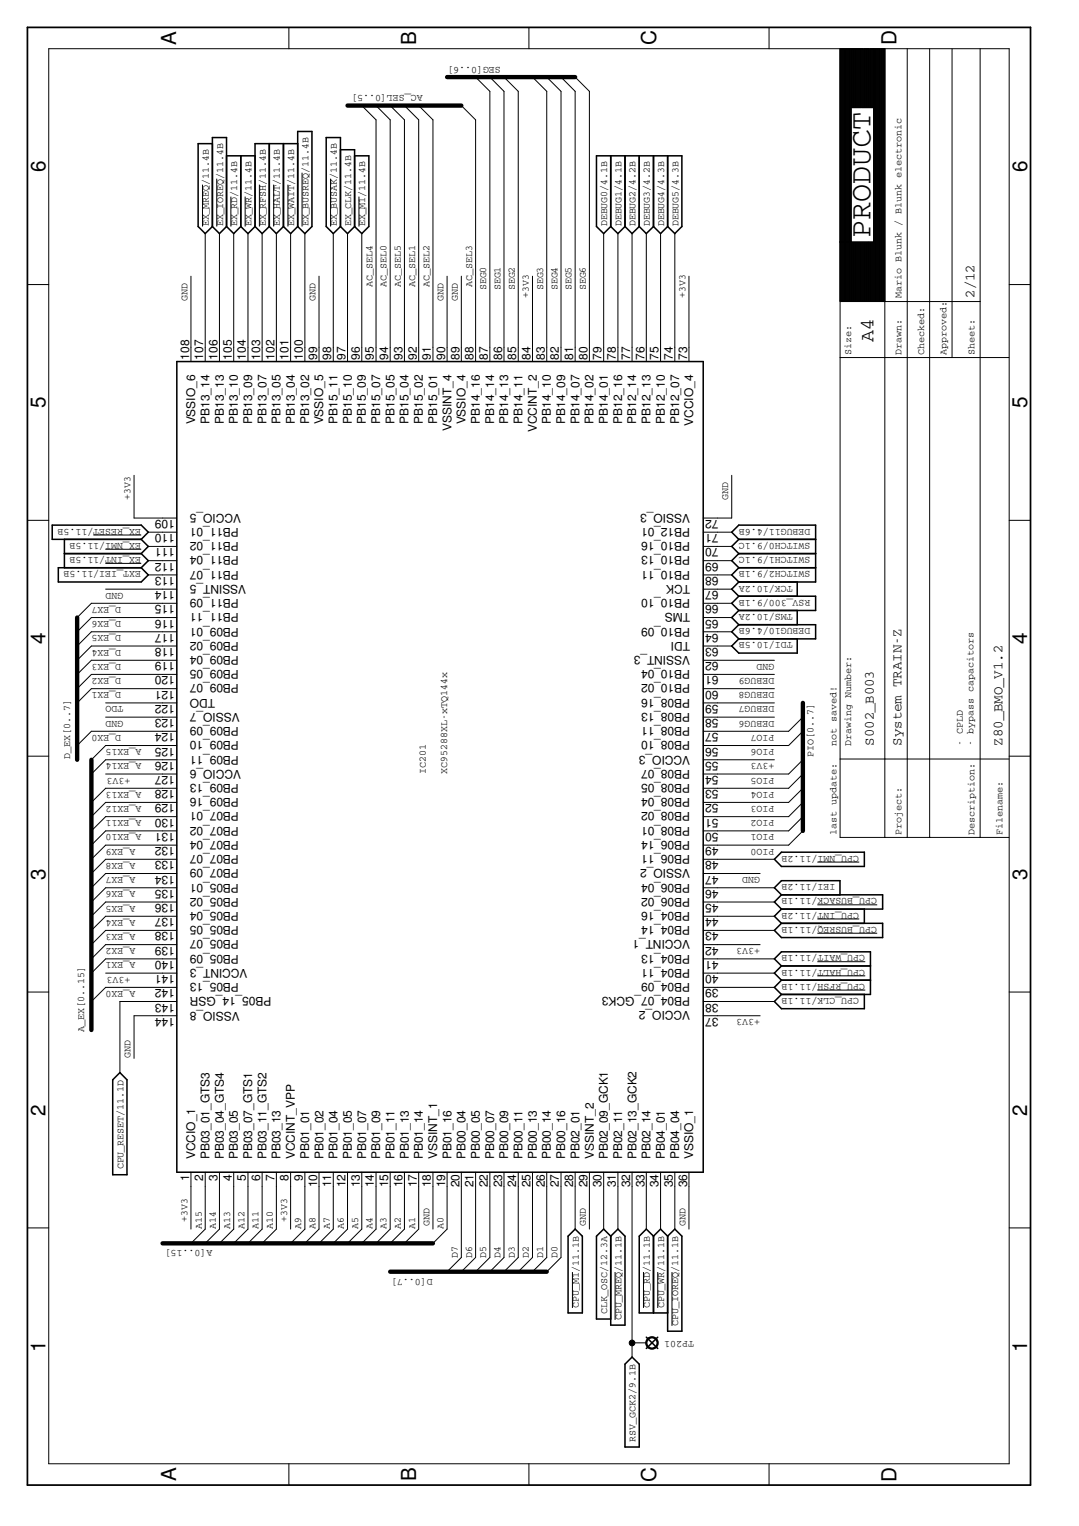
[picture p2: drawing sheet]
<svg xmlns="http://www.w3.org/2000/svg" width="210mm" height="297mm" viewBox="0 0 210 297" stroke-linecap="round" stroke-linejoin="round" font-family="sans-serif">
<g fill="none" stroke="#000" stroke-width=".3">
<path d="M41.3 28h-2.8v16.1l1.4 1.4 1.4-1.4M44.1 30.3h5.5M46.8 30.3v13.8M52.4 28v16.1M55.1 28v16.1M57.9 28h-8.3v16.1M57.9 25.6h2.8v18.5l-1.4 1.4-1.4-1.4zM63.5 26.8h2.7v17.3l-1.4 1.4-1.3-1.4zM66.2 29.1h2.8v15M69 30.3h2.8v13.8l-1.4 1.4-1.4-1.4M118.8 30.3v13.8M121.6 30.3v13.8"/>
<path d="M124.4 30.3v13.8M127.1 30.3v13.8M129.9 30.3v13.8M41.3 44.1v-17.3h2.8v17.3M41.3 44.1l1.4 1.4 1.4-1.4M44.1 44.1l1.4 1.4 1.3-1.4M46.8 44.1l1.4 1.4 1.4-1.4M49.6 44.1l1.4 1.4 1.4-1.4M52.4 44.1l1.4 1.4 1.3-1.4M55.1 44.1l1.4 1.4 1.4-1.4M66.2 44.1l1.4 1.4 1.4-1.4M118.8 44.1l-1.4 1.4-1.4-1.4v-13.8h16.7v13.8l-1.4 1.4-1.4-1.4"/>
<path d="M118.8 44.1l1.4 1.4 1.4-1.4M121.6 44.1l1.4 1.4 1.4-1.4M124.4 44.1l1.3 1.4 1.4-1.4M127.1 44.1l1.4 1.4 1.4-1.4M34.4 70.4h102.4v157.8h-102.4zM10.2 102.2h17.3l1.4 1.4-1.4 1.4h-17.3zM11.3 110.5h16.2l1.4 1.4-1.4 1.4h-16.2zM12.5 107.8h15M12.5 105v5.5M27.5 107.8l1.4 1.3-1.4 1.4M27.5 105l1.4 1.4-1.4 1.4M143.7 105l-1.4-1.4 1.4-1.4h15v11.1h-15"/>
<path d="M143.7 110.5h15M143.7 107.8h15M143.7 105h15M143.7 116.1h15v2.7h-15M143.7 116.1l-1.4 1.3 1.4 1.4M143.7 110.5l-1.4 1.4 1.4 1.4M143.7 107.8l-1.4 1.3 1.4 1.4M143.7 105l-1.4 1.4 1.4 1.4M143.7 118.8l-1.4 1.4 1.4 1.4M143.7 113.3l-1.4 1.4 1.4 1.4M155.1 113.3v2.8M155.1 118.8v2.8"/>
<path d="M143.7 121.6l-1.4 1.4 1.4 1.4M143.7 121.6h15v2.8h-15M143.7 124.4l-1.4 1.4 1.4 1.3h11.4v-2.7M150.6 167.3l1.4-1.4h16.1v2.8h-16.1zM152 177l-1.4 1.4 1.4 1.3M152 174.2h19.7v2.8h-19.7M152 179.7h19.7v2.8h-19.7l-1.4-1.4zM152 174.2l-1.4-1.4 1.4-1.4h11.4v2.8M152 174.2l-1.4 1.4 1.4 1.4M168.1 177v2.7M152 190.8l-1.4 1.4 1.4 1.4M152 190.8h17.3"/>
<path d="M152 188l-1.4-1.4 1.4-1.3h17.3v8.3h-17.3M152 188l-1.4 1.4 1.4 1.4M152 188h17.3M152 193.6l-1.4 1.3 1.4 1.4h16.1v-2.7M23.3 208.8l1.4 1.4v18.5h-2.8v-18.5zM110.5 240.6l1.4-1.4 1.4 1.4v15h-2.8zM118.8 240.6l1.4-1.4 1.4 1.4v17.3h-2.8zM118.8 240.6l-1.4-1.4-1.4 1.4v16.2h2.8M127.1 240.6l-1.4-1.4-1.3 1.4v15h5.5M127.1 240.6v15M127.1 240.6l1.4-1.4 1.4 1.4M129.9 240.6l1.4-1.4 1.4 1.4v18.5h-2.8z"/>
<path d="M123 264.2l1.4 1.3v16.2h-2.8v-16.2zM125.7 260.3l2.3 2.2M128 260.3l-2.3 2.2"/>
</g>
<g fill="none" stroke="#000" stroke-width=".19">
<path d="M9.5 9.5h186.8v275.4h-186.8zM56.2 5.3v4.2M92.5 15l2.8 2.8v52.6M95.3 15l2.7 2.8v52.6M98 15l2.8 2.8v52.6M102.9 5.3v4.2M103.6 15l2.8 2.8v52.6M106.4 15l2.7 2.8v52.6M109.1 15l2.8 2.8v52.6M111.9 15l2.8 2.8v52.6M149.6 5.3v4.2M163.4 9.5v153.5h32.9"/>
<path d="M163.4 9.5h6.5M163.5 9.5v49.1M163.6 9.5v49.1M163.7 9.5v49.1M163.8 9.5v49.1M163.9 9.5v49.1M164 9.5v49.1M164.1 9.5v49.1M164.2 9.5v49.1M164.3 9.5v49.1M164.4 9.5v49.1M164.5 9.5v49.1"/>
<path d="M164.6 9.5v49.1M164.7 9.5v49.1M164.8 9.5v49.1M164.9 9.5v49.1M165 9.5v49.1M165.1 9.5v49.1M165.2 9.5v49.1M165.3 9.5v49.1M165.4 9.5v49.1M165.5 9.5v49.1M165.6 9.5v49.1M165.7 9.5v11.5"/>
<path d="M165.8 9.5v11.5M165.9 9.5v11.5M166 9.5v11.5M166.1 9.5v11.5M166.2 9.5v11.5M166.3 9.5v11.5M166.4 9.5v11.5M166.5 9.5v11.5M166.6 9.5v11.5M166.7 9.5v11.5M166.8 9.5v11.5M166.9 9.5v11.5"/>
<path d="M167 9.5v11.5M167.1 9.5v11.5M167.2 9.5v11.5M167.3 9.5v11.5M167.4 9.5v11.5M167.5 9.5v11.5M167.6 9.5v11.5M167.7 9.5v11.5M167.8 9.5v11.5M167.9 9.5v11.5M168 9.5v11.5M168.1 9.5v11.5"/>
<path d="M168.2 9.5v11.5M168.3 9.5v11.5M168.4 9.5v11.5M168.5 9.5v11.5M168.6 9.5v11.5M168.7 9.5v11.5M168.8 9.5v11.5M168.9 9.5v11.5M169 9.5v11.5M169.1 9.5v11.5M169.2 9.5v11.5M169.3 9.5v11.5"/>
<path d="M169.4 9.5v11.5M169.5 9.5v11.5M169.6 9.5v11.5M169.7 9.5v11.5M169.8 9.5v11.5M169.9 9.5v49.2M169.9 9.5h2.2v153.5M170 9.5v49.2M170.1 9.5v49.2M170.2 9.5v49.2M170.3 9.5v49.2M170.4 9.5v49.2"/>
<path d="M170.5 9.5v49.2M170.6 9.5v49.2M170.7 9.5v49.2M170.8 9.5v49.2M170.9 9.5v49.2M171 9.5v49.2M171.1 9.5v49.2M171.2 9.5v49.2M171.3 9.5v49.2M171.4 9.5v49.2M171.5 9.5v49.2M171.6 9.5v49.2"/>
<path d="M171.7 9.5v49.2M171.8 9.5v49.2M171.9 9.5v49.2M172 9.5v49.2M176.5 9.5v153.5M180.8 9.5v153.5M185.2 9.5v60.1M190.7 9.5v153.5M39.4 35.9v8.2M42.2 34.8v9.3M44.9 38.3v5.8M47.7 38.3v5.8"/>
<path d="M50.5 35.9v8.2M53.2 35.9v8.2M56 35.9v8.2M58.8 33.6v10.5M64.3 34.8v9.3M69.8 38.3v5.8M70.4 20.6l2.8 2.7v47.1M73.2 20.6l2.7 2.7v47.1M75.9 20.6l2.8 2.7v47.1M78.7 20.6l2.7 2.7v47.1M81.4 20.6l2.8 2.7v47.1M89.7 20.6l2.8 2.7v47.1"/>
<path d="M169.9 21h-4.3v26.1M5.3 55.4h4.2M37.1 53.8v16.6M39.9 45.5v24.9M42.7 45.5v24.9M45.5 45.5v24.9M48.2 45.5v24.9M51 45.5v24.9M53.8 45.5v24.9M56.5 45.5v24.9M59.3 45.5v24.9M62.1 53.8v16.6"/>
<path d="M64.8 45.5v24.9M67.6 45.5v24.9M70.4 45.5v24.9M87 53.8v16.6M89.7 53.8v16.6M103.6 53.8v16.6M117.4 45.5v24.9M120.2 45.5v24.9M123 45.5v24.9M125.7 45.5v24.9M128.5 45.5v24.9M131.3 45.5v24.9"/>
<path d="M134 53.8v16.6M163.4 58.7h27.3M163.4 58.6l8.7 .1M163.4 47.1h6.5M165.7 47.1v11.5M165.8 47.1v11.5M165.9 47.1v11.5M166 47.1v11.5M166.1 47.1v11.5M166.2 47.1v11.5M166.3 47.1v11.5M166.4 47.1v11.5"/>
<path d="M166.5 47.1v11.5M166.6 47.1v11.5M166.7 47.1v11.5M166.8 47.1v11.5M166.9 47.1v11.5M167 47.1v11.5M167.1 47.1v11.5M167.2 47.1v11.5M167.3 47.1v11.5M167.4 47.1v11.5M167.5 47.1v11.5M167.6 47.1v11.5"/>
<path d="M167.7 47.1v11.5M167.8 47.1v11.5M167.9 47.1v11.5M168 47.1v11.5M168.1 47.1v11.5M168.2 47.1v11.5M168.3 47.1v11.5M168.4 47.1v11.5M168.5 47.1v11.5M168.6 47.1v11.6M168.7 47.1v11.6M168.8 47.1v11.6"/>
<path d="M168.9 47.1v11.6M169 47.1v11.6M169.1 47.1v11.6M169.2 47.1v11.6M169.3 47.1v11.6M169.4 47.1v11.6M169.5 47.1v11.6M169.6 47.1v11.6M169.7 47.1v11.6M169.8 47.1v11.6M196.3 55.4h4.2M163.4 69.6h32.9"/>
<path d="M26.1 92.5v8.3h8.3M142.3 92.5v8.3h-5.5M5.3 101.3h4.2M18.2 104.1h9.3M20.5 109.7h7M20.5 106.9h7M20.6 114.7h13.8M28.9 111.9h5.5M28.9 109.1h5.5M28.9 106.4h5.5M28.9 103.6h5.5M34.4 117.4h-16.6l-2.8 2.8"/>
<path d="M136.8 117.4h5.5M136.8 111.9h5.5M136.8 109.1h5.5M136.8 106.4h5.5M136.8 103.6h5.5M136.8 114.7h5.5M196.3 101.3h4.2M20.6 139.6h13.8M20.6 136.8h13.8M34.4 123h-16.6l-2.8 2.8M34.4 125.8h-16.6l-2.8 2.7M34.4 128.5h-16.6l-2.8 2.8"/>
<path d="M34.4 131.3h-16.6l-2.8 2.7M34.4 134h-16.6l-2.8 2.8M34.4 120.2h-16.6l-2.8 2.8M136.8 139.6h13.8M136.8 136.8h13.8M136.8 123h5.5M136.8 125.8h5.5M136.8 128.5h13.8M136.8 131.3h13.8M136.8 134h13.8M136.8 120.2h5.5M156.2 139.6l-2.8 2.7h-16.6"/>
<path d="M5.3 147.2h4.2M20.6 150.7h13.8M34.4 159h-13.8l-2.8 2.7M34.4 156.2h-13.8l-2.8 2.8M34.4 153.4h-13.8l-2.8 2.8M34.4 145.1h-13.8l-2.8 2.8M34.4 142.3h-16.6l-2.8 2.8M34.4 147.9h-13.8l-2.8 2.8M136.8 147.9h13.8M156.2 156.2l-2.8 2.8h-16.6M156.2 159l-2.8 2.7h-16.6M156.2 153.4l-2.8 2.8h-16.6"/>
<path d="M156.2 150.7l-2.8 2.7h-16.6M156.2 147.9l-2.8 2.8h-16.6M156.2 142.3l-2.8 2.8h-16.6M163.4 147.7h32.9M196.3 147.2h4.2M34.4 178.4h-13.8l-2.8 2.7M34.4 172.8h-13.8l-2.8 2.8M34.4 175.6h-13.8l-2.8 2.8M34.4 167.3h-13.8l-2.8 2.7M34.4 164.5h-13.8l-2.8 2.8M34.4 161.7h-13.8l-2.8 2.8M34.4 170h-13.8l-2.8 2.8"/>
<path d="M136.8 178.4h13.8M136.8 172.8h13.8M136.8 175.6h13.8M136.8 167.3h13.8M136.8 170h11.1M156.2 161.7l-2.8 2.8h-16.6M159 178.9h8.2M159 176.1h11.6M159 167.8h8.2M5.3 193.1h4.2M20.6 189.4h13.8M34.4 194.9h-11.1v13.9"/>
<path d="M34.4 192.2h-13.8l-2.8 2.7M34.4 186.6h-13.8l-2.8 2.8M34.4 181.1h-13.8l-2.8 2.8M34.4 183.9h-13.8l-2.8 2.7M34.4 197.7h-8.3v8.3M136.8 194.9h13.8M136.8 192.2h13.8M136.8 189.4h13.8M136.8 186.6h13.8M136.8 181.1h13.8M136.8 183.9h11.1M136.8 197.7h11.1"/>
<path d="M159 192.7h9.3M159 189.9h9.3M159 187.2h9.3M159 181.7h11.6M196.3 193.1h4.2M5.3 239h4.2M37.1 228.2v11M39.9 228.2v11l-2.8 2.8M42.7 228.2v11l-2.8 2.8M45.5 228.2v11l-2.8 2.8M48.2 228.2v11l-2.7 2.8M51 228.2v11l-2.8 2.8"/>
<path d="M53.8 228.2v11l-2.8 2.8M56.5 228.2v11M59.3 228.2v11l-2.8 2.8M62.1 228.2v11l-2.8 2.8M64.8 228.2v11l-2.7 2.8M67.6 228.2v11l-2.8 2.8M70.4 228.2v11l-2.8 2.8M73.2 228.2v11l-2.8 2.8M75.9 228.2v11l-2.7 2.8M78.7 228.2v11l-2.8 2.8M81.4 228.2v11l-2.7 2.8M84.2 228.2v11"/>
<path d="M87 228.2v11l-2.8 2.8M89.7 228.2v16.6l-2.7 2.7M92.5 228.2v16.6l-2.8 2.7M95.3 228.2v16.6l-2.8 2.7M98 228.2v16.6l-2.7 2.7M100.8 228.2v16.6l-2.8 2.7M103.6 228.2v16.6l-2.8 2.7M106.4 228.2v16.6l-2.8 2.7M109.1 228.2v16.6l-2.7 2.7M111.9 228.2v11M114.7 228.2v11M117.4 228.2v11"/>
<path d="M120.2 228.2v11M123 228.2v36M125.7 228.2v11M128.5 228.2v11M131.3 228.2v11M134 228.2v11M196.3 239h4.2M111.4 247.6v7M119.7 247.6v9.3M125.2 247.6v7M128 247.6v7M130.7 247.6v10.5"/>
<path d="M123 261.4h2.7M56.2 284.9v4.2M102.9 284.9v4.2M149.6 284.9v4.2"/>
</g>
<circle cx="126.8" cy="261.4" r="1.1" fill="none" stroke="#000" stroke-width=".44"/>
<path d="M5.3 5.3h195.2v283.8h-195.2z" fill="none" stroke="#000" stroke-width=".34"/>
<path d="M87 15h24.9M67.6 20.6h22.1M15 120.2v27.7M156.2 136.8v24.9M17.8 147.9v52.6M31.6 242h52.6M75.9 247.5h30.5" fill="none" stroke="#000" stroke-width=".85"/>
<circle cx="123" cy="261.4" r=".55" fill="#000" stroke="#000" stroke-width=".19"/>
<text font-size="5.9" x="169.4" y="46.4" transform="rotate(-90 169.4 46.4)">PRODUCT</text>
<g font-size="4">
<text x="34.3" y="8.7" transform="rotate(-90 34.3 8.7)">A</text>
<text x="81" y="8.7" transform="rotate(-90 81 8.7)">B</text>
<text x="127.7" y="8.8" transform="rotate(-90 127.7 8.8)">C</text>
<text x="174.4" y="8.8" transform="rotate(-90 174.4 8.8)">D</text>
<text x="8.8" y="33.6" transform="rotate(-90 8.8 33.6)">6</text>
<text x="199.8" y="33.6" transform="rotate(-90 199.8 33.6)">6</text>
<text x="8.8" y="79.5" transform="rotate(-90 8.8 79.5)">5</text>
<text x="199.8" y="79.5" transform="rotate(-90 199.8 79.5)">5</text>
<text x="8.8" y="125.4" transform="rotate(-90 8.8 125.4)">4</text>
<text x="199.8" y="125.4" transform="rotate(-90 199.8 125.4)">4</text>
<text x="8.8" y="171.3" transform="rotate(-90 8.8 171.3)">3</text>
<text x="199.8" y="171.3" transform="rotate(-90 199.8 171.3)">3</text>
<text x="8.8" y="217.2" transform="rotate(-90 8.8 217.2)">2</text>
<text x="199.8" y="217.2" transform="rotate(-90 199.8 217.2)">2</text>
<text x="8.8" y="263.1" transform="rotate(-90 8.8 263.1)">1</text>
<text x="199.8" y="263.1" transform="rotate(-90 199.8 263.1)">1</text>
<text x="34.3" y="288.3" transform="rotate(-90 34.3 288.3)">A</text>
<text x="81" y="288.3" transform="rotate(-90 81 288.3)">B</text>
<text x="127.7" y="288.4" transform="rotate(-90 127.7 288.4)">C</text>
<text x="174.4" y="288.4" transform="rotate(-90 174.4 288.4)">D</text>
</g>
<text font-size="3.9" x="170" y="66.5" transform="rotate(-90 170 66.5)">A4</text>
<g font-size="2.7">
<text x="189.6" y="58" transform="rotate(-90 189.6 58)">2/12</text>
<text x="170" y="145.1" transform="rotate(-90 170 145.1)">S002_B003</text>
<text x="175.4" y="145.1" transform="rotate(-90 175.4 145.1)">System TRAIN-Z</text>
<text x="195" y="145.1" transform="rotate(-90 195 145.1)">Z80_BMO_V1.2</text>
</g>
<g font-size="2.3">
<text x="36.8" y="70" transform="rotate(-90 36.8 70)">108</text>
<text x="39.5" y="70" transform="rotate(-90 39.5 70)">107</text>
<text x="42.3" y="70" transform="rotate(-90 42.3 70)">106</text>
<text x="45.1" y="70" transform="rotate(-90 45.1 70)">105</text>
<text x="47.8" y="70" transform="rotate(-90 47.8 70)">104</text>
<text x="50.6" y="70" transform="rotate(-90 50.6 70)">103</text>
<text x="53.4" y="70" transform="rotate(-90 53.4 70)">102</text>
<text x="56.1" y="70" transform="rotate(-90 56.1 70)">101</text>
<text x="58.9" y="70" transform="rotate(-90 58.9 70)">100</text>
<text x="61.7" y="70" transform="rotate(-90 61.7 70)">99</text>
<text x="64.5" y="70" transform="rotate(-90 64.5 70)">98</text>
<text x="67.2" y="70" transform="rotate(-90 67.2 70)">97</text>
<text x="70" y="70" transform="rotate(-90 70 70)">96</text>
<text x="72.8" y="70" transform="rotate(-90 72.8 70)">95</text>
<text x="75.5" y="70" transform="rotate(-90 75.5 70)">94</text>
<text x="78.3" y="70" transform="rotate(-90 78.3 70)">93</text>
<text x="81.1" y="70" transform="rotate(-90 81.1 70)">92</text>
<text x="83.8" y="70" transform="rotate(-90 83.8 70)">91</text>
<text x="86.6" y="70" transform="rotate(-90 86.6 70)">90</text>
<text x="89.4" y="70" transform="rotate(-90 89.4 70)">89</text>
<text x="92.1" y="70" transform="rotate(-90 92.1 70)">88</text>
<text x="94.9" y="70" transform="rotate(-90 94.9 70)">87</text>
<text x="97.7" y="70" transform="rotate(-90 97.7 70)">86</text>
<text x="100.4" y="70" transform="rotate(-90 100.4 70)">85</text>
<text x="103.2" y="70" transform="rotate(-90 103.2 70)">84</text>
<text x="106" y="70" transform="rotate(-90 106 70)">83</text>
<text x="108.7" y="70" transform="rotate(-90 108.7 70)">82</text>
<text x="111.5" y="70" transform="rotate(-90 111.5 70)">81</text>
<text x="114.3" y="70" transform="rotate(-90 114.3 70)">80</text>
<text x="117" y="70" transform="rotate(-90 117 70)">79</text>
<text x="119.8" y="70" transform="rotate(-90 119.8 70)">78</text>
<text x="122.6" y="70" transform="rotate(-90 122.6 70)">77</text>
<text x="125.3" y="70" transform="rotate(-90 125.3 70)">76</text>
<text x="128.1" y="70" transform="rotate(-90 128.1 70)">75</text>
<text x="130.9" y="70" transform="rotate(-90 130.9 70)">74</text>
<text x="133.6" y="70" transform="rotate(-90 133.6 70)">73</text>
<text x="38" y="82.6" transform="rotate(-90 38 82.6)">VSSIO_6</text>
<text x="40.7" y="82.5" transform="rotate(-90 40.7 82.5)">PB13_14</text>
<text x="43.5" y="82.5" transform="rotate(-90 43.5 82.5)">PB13_13</text>
<text x="46.3" y="82.5" transform="rotate(-90 46.3 82.5)">PB13_10</text>
<text x="49" y="82.5" transform="rotate(-90 49 82.5)">PB13_09</text>
<text x="51.8" y="82.5" transform="rotate(-90 51.8 82.5)">PB13_07</text>
<text x="54.6" y="82.5" transform="rotate(-90 54.6 82.5)">PB13_05</text>
<text x="57.4" y="82.5" transform="rotate(-90 57.4 82.5)">PB13_04</text>
<text x="60.1" y="82.5" transform="rotate(-90 60.1 82.5)">PB13_02</text>
<text x="62.9" y="82.6" transform="rotate(-90 62.9 82.6)">VSSIO_5</text>
<text x="65.7" y="82.5" transform="rotate(-90 65.7 82.5)">PB15_11</text>
<text x="68.4" y="82.5" transform="rotate(-90 68.4 82.5)">PB15_10</text>
<text x="71.2" y="82.5" transform="rotate(-90 71.2 82.5)">PB15_09</text>
<text x="74" y="82.5" transform="rotate(-90 74 82.5)">PB15_07</text>
<text x="76.7" y="82.5" transform="rotate(-90 76.7 82.5)">PB15_05</text>
<text x="79.5" y="82.5" transform="rotate(-90 79.5 82.5)">PB15_04</text>
<text x="82.3" y="82.5" transform="rotate(-90 82.3 82.5)">PB15_02</text>
<text x="85" y="82.5" transform="rotate(-90 85 82.5)">PB15_01</text>
<text x="87.8" y="83.9" transform="rotate(-90 87.8 83.9)">VSSINT_4</text>
<text x="90.6" y="82.6" transform="rotate(-90 90.6 82.6)">VSSIO_4</text>
<text x="93.3" y="82.5" transform="rotate(-90 93.3 82.5)">PB14_16</text>
<text x="96.1" y="82.5" transform="rotate(-90 96.1 82.5)">PB14_14</text>
<text x="98.9" y="82.5" transform="rotate(-90 98.9 82.5)">PB14_13</text>
<text x="101.6" y="82.5" transform="rotate(-90 101.6 82.5)">PB14_11</text>
<text x="107.2" y="82.5" transform="rotate(-90 107.2 82.5)">PB14_10</text>
<text x="109.9" y="82.5" transform="rotate(-90 109.9 82.5)">PB14_09</text>
<text x="112.7" y="82.5" transform="rotate(-90 112.7 82.5)">PB14_07</text>
<text x="115.5" y="82.5" transform="rotate(-90 115.5 82.5)">PB14_02</text>
<text x="118.2" y="82.5" transform="rotate(-90 118.2 82.5)">PB14_01</text>
<text x="121" y="82.5" transform="rotate(-90 121 82.5)">PB12_16</text>
<text x="123.8" y="82.5" transform="rotate(-90 123.8 82.5)">PB12_14</text>
<text x="126.6" y="82.5" transform="rotate(-90 126.6 82.5)">PB12_13</text>
<text x="129.3" y="82.5" transform="rotate(-90 129.3 82.5)">PB12_10</text>
<text x="132.1" y="82.5" transform="rotate(-90 132.1 82.5)">PB12_07</text>
<text x="134.9" y="82.9" transform="rotate(-90 134.9 82.9)">VCCIO_4</text>
<text x="104.4" y="84.1" transform="rotate(-90 104.4 84.1)">VCCINT_2</text>
<text x="34" y="101.2" transform="rotate(-180 34 101.2)">109</text>
<text x="46.9" y="100" transform="rotate(-180 46.9 100)">VCCIO_5</text>
<text x="134.3" y="100" transform="rotate(-180 134.3 100)">VSSIO_3</text>
<text x="139.8" y="101.2" transform="rotate(-180 139.8 101.2)">72</text>
<text x="34" y="104" transform="rotate(-180 34 104)">110</text>
<text x="34" y="106.8" transform="rotate(-180 34 106.8)">111</text>
<text x="46.5" y="102.8" transform="rotate(-180 46.5 102.8)">PB11_01</text>
<text x="46.5" y="105.5" transform="rotate(-180 46.5 105.5)">PB11_02</text>
<text x="134.3" y="105.5" transform="rotate(-180 134.3 105.5)">PB10_16</text>
<text x="134.3" y="102.8" transform="rotate(-180 134.3 102.8)">PB12_01</text>
<text x="139.8" y="106.8" transform="rotate(-180 139.8 106.8)">70</text>
<text x="139.8" y="104" transform="rotate(-180 139.8 104)">71</text>
<text x="34" y="109.5" transform="rotate(-180 34 109.5)">112</text>
<text x="34" y="112.3" transform="rotate(-180 34 112.3)">113</text>
<text x="46.5" y="108.3" transform="rotate(-180 46.5 108.3)">PB11_04</text>
<text x="46.5" y="111.1" transform="rotate(-180 46.5 111.1)">PB11_07</text>
<text x="47.9" y="113.9" transform="rotate(-180 47.9 113.9)">VSSINT_5</text>
<text x="134.3" y="111.1" transform="rotate(-180 134.3 111.1)">PB10_11</text>
<text x="134.3" y="108.3" transform="rotate(-180 134.3 108.3)">PB10_13</text>
<text x="134.3" y="113.8" transform="rotate(-180 134.3 113.8)">TCK</text>
<text x="139.8" y="112.3" transform="rotate(-180 139.8 112.3)">68</text>
<text x="139.8" y="109.5" transform="rotate(-180 139.8 109.5)">69</text>
<text x="34" y="117.8" transform="rotate(-180 34 117.8)">115</text>
<text x="34" y="115.1" transform="rotate(-180 34 115.1)">114</text>
<text x="46.5" y="116.6" transform="rotate(-180 46.5 116.6)">PB11_09</text>
<text x="46.5" y="119.4" transform="rotate(-180 46.5 119.4)">PB11_11</text>
<text x="134.3" y="116.6" transform="rotate(-180 134.3 116.6)">PB10_10</text>
<text x="134.3" y="119.4" transform="rotate(-180 134.3 119.4)">TMS</text>
<text x="139.8" y="117.8" transform="rotate(-180 139.8 117.8)">66</text>
<text x="139.8" y="115.1" transform="rotate(-180 139.8 115.1)">67</text>
<text x="34" y="123.4" transform="rotate(-180 34 123.4)">117</text>
<text x="34" y="120.6" transform="rotate(-180 34 120.6)">116</text>
<text x="46.5" y="122.2" transform="rotate(-180 46.5 122.2)">PB09_01</text>
<text x="46.5" y="124.9" transform="rotate(-180 46.5 124.9)">PB09_02</text>
<text x="134.3" y="122.1" transform="rotate(-180 134.3 122.1)">PB10_09</text>
<text x="134.3" y="124.9" transform="rotate(-180 134.3 124.9)">TDI</text>
<text x="139.8" y="123.4" transform="rotate(-180 139.8 123.4)">64</text>
<text x="139.8" y="120.6" transform="rotate(-180 139.8 120.6)">65</text>
<text x="34" y="126.1" transform="rotate(-180 34 126.1)">118</text>
<text x="34" y="128.9" transform="rotate(-180 34 128.9)">119</text>
<text x="34" y="131.7" transform="rotate(-180 34 131.7)">120</text>
<text x="46.5" y="127.7" transform="rotate(-180 46.5 127.7)">PB09_04</text>
<text x="46.5" y="130.5" transform="rotate(-180 46.5 130.5)">PB09_05</text>
<text x="134.3" y="130.5" transform="rotate(-180 134.3 130.5)">PB10_04</text>
<text x="134.3" y="127.7" transform="rotate(-180 134.3 127.7)">VSSINT_3</text>
<text x="139.8" y="131.7" transform="rotate(-180 139.8 131.7)">61</text>
<text x="139.8" y="126.1" transform="rotate(-180 139.8 126.1)">63</text>
<text x="139.8" y="128.9" transform="rotate(-180 139.8 128.9)">62</text>
<text x="34" y="134.4" transform="rotate(-180 34 134.4)">121</text>
<text x="34" y="137.2" transform="rotate(-180 34 137.2)">122</text>
<text x="41.8" y="136" transform="rotate(-180 41.8 136)">TDO</text>
<text x="46.5" y="133.2" transform="rotate(-180 46.5 133.2)">PB09_07</text>
<text x="134.3" y="136" transform="rotate(-180 134.3 136)">PB08_16</text>
<text x="134.3" y="133.2" transform="rotate(-180 134.3 133.2)">PB10_02</text>
<text x="139.8" y="137.2" transform="rotate(-180 139.8 137.2)">59</text>
<text x="139.8" y="134.4" transform="rotate(-180 139.8 134.4)">60</text>
<text x="34" y="142.7" transform="rotate(-180 34 142.7)">124</text>
<text x="34" y="140" transform="rotate(-180 34 140)">123</text>
<text x="46.5" y="141.5" transform="rotate(-180 46.5 141.5)">PB09_09</text>
<text x="46.6" y="138.8" transform="rotate(-180 46.6 138.8)">VSSIO_7</text>
<text x="134.3" y="141.5" transform="rotate(-180 134.3 141.5)">PB08_11</text>
<text x="134.3" y="138.8" transform="rotate(-180 134.3 138.8)">PB08_13</text>
<text x="139.8" y="142.7" transform="rotate(-180 139.8 142.7)">57</text>
<text x="139.8" y="140" transform="rotate(-180 139.8 140)">58</text>
<text x="34" y="145.5" transform="rotate(-180 34 145.5)">125</text>
<text x="34" y="148.3" transform="rotate(-180 34 148.3)">126</text>
<text x="46.5" y="147.1" transform="rotate(-180 46.5 147.1)">PB09_11</text>
<text x="46.5" y="144.3" transform="rotate(-180 46.5 144.3)">PB09_10</text>
<text x="46.9" y="149.8" transform="rotate(-180 46.9 149.8)">VCCIO_6</text>
<text x="134.3" y="149.8" transform="rotate(-180 134.3 149.8)">PB08_07</text>
<text x="134.3" y="144.3" transform="rotate(-180 134.3 144.3)">PB08_10</text>
<text x="134.3" y="147.1" transform="rotate(-180 134.3 147.1)">VCCIO_3</text>
<text x="139.8" y="145.5" transform="rotate(-180 139.8 145.5)">56</text>
<text x="139.8" y="148.3" transform="rotate(-180 139.8 148.3)">55</text>
<text x="34" y="153.8" transform="rotate(-180 34 153.8)">128</text>
<text x="34" y="151" transform="rotate(-180 34 151)">127</text>
<text x="46.5" y="152.6" transform="rotate(-180 46.5 152.6)">PB09_13</text>
<text x="46.5" y="155.4" transform="rotate(-180 46.5 155.4)">PB09_16</text>
<text x="134.3" y="155.4" transform="rotate(-180 134.3 155.4)">PB08_04</text>
<text x="134.3" y="152.6" transform="rotate(-180 134.3 152.6)">PB08_05</text>
<text x="139.8" y="153.8" transform="rotate(-180 139.8 153.8)">53</text>
<text x="139.8" y="151" transform="rotate(-180 139.8 151)">54</text>
<text x="34" y="159.4" transform="rotate(-180 34 159.4)">130</text>
<text x="34" y="156.6" transform="rotate(-180 34 156.6)">129</text>
<text x="46.5" y="158.1" transform="rotate(-180 46.5 158.1)">PB07_01</text>
<text x="46.5" y="160.9" transform="rotate(-180 46.5 160.9)">PB07_02</text>
<text x="134.3" y="160.9" transform="rotate(-180 134.3 160.9)">PB08_01</text>
<text x="134.3" y="158.1" transform="rotate(-180 134.3 158.1)">PB08_02</text>
<text x="139.8" y="159.4" transform="rotate(-180 139.8 159.4)">51</text>
<text x="139.8" y="156.6" transform="rotate(-180 139.8 156.6)">52</text>
<text x="34" y="162.1" transform="rotate(-180 34 162.1)">131</text>
<text x="34" y="164.9" transform="rotate(-180 34 164.9)">132</text>
<text x="34" y="167.7" transform="rotate(-180 34 167.7)">133</text>
<text x="46.5" y="163.7" transform="rotate(-180 46.5 163.7)">PB07_04</text>
<text x="46.5" y="166.4" transform="rotate(-180 46.5 166.4)">PB07_07</text>
<text x="134.3" y="166.4" transform="rotate(-180 134.3 166.4)">PB06_11</text>
<text x="134.3" y="163.7" transform="rotate(-180 134.3 163.7)">PB06_14</text>
<text x="139.8" y="167.7" transform="rotate(-180 139.8 167.7)">48</text>
<text x="139.8" y="164.9" transform="rotate(-180 139.8 164.9)">49</text>
<text x="139.8" y="162.1" transform="rotate(-180 139.8 162.1)">50</text>
<text x="34" y="173.2" transform="rotate(-180 34 173.2)">135</text>
<text x="34" y="170.4" transform="rotate(-180 34 170.4)">134</text>
<text x="46.5" y="172" transform="rotate(-180 46.5 172)">PB05_01</text>
<text x="46.5" y="169.2" transform="rotate(-180 46.5 169.2)">PB07_09</text>
<text x="134.3" y="172" transform="rotate(-180 134.3 172)">PB06_04</text>
<text x="134.3" y="169.2" transform="rotate(-180 134.3 169.2)">VSSIO_2</text>
<text x="139.8" y="173.2" transform="rotate(-180 139.8 173.2)">46</text>
<text x="139.8" y="170.4" transform="rotate(-180 139.8 170.4)">47</text>
<text x="34" y="176" transform="rotate(-180 34 176)">136</text>
<text x="34" y="178.7" transform="rotate(-180 34 178.7)">137</text>
<text x="46.5" y="174.8" transform="rotate(-180 46.5 174.8)">PB05_02</text>
<text x="46.5" y="177.5" transform="rotate(-180 46.5 177.5)">PB05_04</text>
<text x="134.3" y="177.5" transform="rotate(-180 134.3 177.5)">PB04_16</text>
<text x="134.3" y="174.7" transform="rotate(-180 134.3 174.7)">PB06_02</text>
<text x="139.8" y="178.7" transform="rotate(-180 139.8 178.7)">44</text>
<text x="139.8" y="176" transform="rotate(-180 139.8 176)">45</text>
<text x="34" y="181.5" transform="rotate(-180 34 181.5)">138</text>
<text x="34" y="184.3" transform="rotate(-180 34 184.3)">139</text>
<text x="46.5" y="180.3" transform="rotate(-180 46.5 180.3)">PB05_05</text>
<text x="46.5" y="183.1" transform="rotate(-180 46.5 183.1)">PB05_07</text>
<text x="46.5" y="185.8" transform="rotate(-180 46.5 185.8)">PB05_09</text>
<text x="134.3" y="185.8" transform="rotate(-180 134.3 185.8)">PB04_13</text>
<text x="134.3" y="180.3" transform="rotate(-180 134.3 180.3)">PB04_14</text>
<text x="134.3" y="183" transform="rotate(-180 134.3 183)">VCCINT_1</text>
<text x="139.8" y="181.5" transform="rotate(-180 139.8 181.5)">43</text>
<text x="139.8" y="184.3" transform="rotate(-180 139.8 184.3)">42</text>
<text x="34" y="187" transform="rotate(-180 34 187)">140</text>
<text x="34" y="189.8" transform="rotate(-180 34 189.8)">141</text>
<text x="46.5" y="191.4" transform="rotate(-180 46.5 191.4)">PB05_13</text>
<text x="48.2" y="188.6" transform="rotate(-180 48.2 188.6)">VCCINT_3</text>
<text x="134.3" y="191.4" transform="rotate(-180 134.3 191.4)">PB04_09</text>
<text x="134.3" y="188.6" transform="rotate(-180 134.3 188.6)">PB04_11</text>
<text x="139.8" y="189.8" transform="rotate(-180 139.8 189.8)">40</text>
<text x="139.8" y="187" transform="rotate(-180 139.8 187)">41</text>
<text x="34" y="192.6" transform="rotate(-180 34 192.6)">142</text>
<text x="34" y="195.3" transform="rotate(-180 34 195.3)">143</text>
<text x="46.6" y="196.9" transform="rotate(-180 46.6 196.9)">VSSIO_8</text>
<text x="52.8" y="194.1" transform="rotate(-180 52.8 194.1)">PB05_14_GSR</text>
<text x="134.3" y="194.1" transform="rotate(-180 134.3 194.1)">PB04_07_GCK3</text>
<text x="134.3" y="196.9" transform="rotate(-180 134.3 196.9)">VCCIO_2</text>
<text x="139.8" y="195.3" transform="rotate(-180 139.8 195.3)">38</text>
<text x="139.8" y="192.6" transform="rotate(-180 139.8 192.6)">39</text>
<text x="34" y="198.1" transform="rotate(-180 34 198.1)">144</text>
<text x="139.8" y="198.1" transform="rotate(-180 139.8 198.1)">37</text>
<text x="38" y="225.6" transform="rotate(-90 38 225.6)">VCCIO_1</text>
<text x="40.8" y="225.6" transform="rotate(-90 40.8 225.6)">PB03_01_GTS3</text>
<text x="43.5" y="225.6" transform="rotate(-90 43.5 225.6)">PB03_04_GTS4</text>
<text x="46.3" y="225.6" transform="rotate(-90 46.3 225.6)">PB03_05</text>
<text x="49.1" y="225.6" transform="rotate(-90 49.1 225.6)">PB03_07_GTS1</text>
<text x="51.8" y="225.6" transform="rotate(-90 51.8 225.6)">PB03_11_GTS2</text>
<text x="54.6" y="225.6" transform="rotate(-90 54.6 225.6)">PB03_13</text>
<text x="57.4" y="225.6" transform="rotate(-90 57.4 225.6)">VCCINT_VPP</text>
<text x="60.1" y="225.6" transform="rotate(-90 60.1 225.6)">PB01_01</text>
<text x="62.9" y="225.6" transform="rotate(-90 62.9 225.6)">PB01_02</text>
<text x="65.7" y="225.6" transform="rotate(-90 65.7 225.6)">PB01_04</text>
<text x="68.4" y="225.6" transform="rotate(-90 68.4 225.6)">PB01_05</text>
<text x="71.2" y="225.6" transform="rotate(-90 71.2 225.6)">PB01_07</text>
<text x="74" y="225.6" transform="rotate(-90 74 225.6)">PB01_09</text>
<text x="76.7" y="225.6" transform="rotate(-90 76.7 225.6)">PB01_11</text>
<text x="79.5" y="225.6" transform="rotate(-90 79.5 225.6)">PB01_13</text>
<text x="82.3" y="225.6" transform="rotate(-90 82.3 225.6)">PB01_14</text>
<text x="85" y="225.6" transform="rotate(-90 85 225.6)">VSSINT_1</text>
<text x="87.8" y="225.6" transform="rotate(-90 87.8 225.6)">PB01_16</text>
<text x="90.6" y="225.6" transform="rotate(-90 90.6 225.6)">PB00_04</text>
<text x="93.3" y="225.6" transform="rotate(-90 93.3 225.6)">PB00_05</text>
<text x="96.1" y="225.6" transform="rotate(-90 96.1 225.6)">PB00_07</text>
<text x="98.9" y="225.6" transform="rotate(-90 98.9 225.6)">PB00_09</text>
<text x="101.7" y="225.6" transform="rotate(-90 101.7 225.6)">PB00_11</text>
<text x="104.4" y="225.6" transform="rotate(-90 104.4 225.6)">PB00_13</text>
<text x="107.2" y="225.6" transform="rotate(-90 107.2 225.6)">PB00_14</text>
<text x="110" y="225.6" transform="rotate(-90 110 225.6)">PB00_16</text>
<text x="112.7" y="225.6" transform="rotate(-90 112.7 225.6)">PB02_01</text>
<text x="115.5" y="225.6" transform="rotate(-90 115.5 225.6)">VSSINT_2</text>
<text x="118.3" y="225.6" transform="rotate(-90 118.3 225.6)">PB02_09_GCK1</text>
<text x="121" y="225.6" transform="rotate(-90 121 225.6)">PB02_11</text>
<text x="123.8" y="225.6" transform="rotate(-90 123.8 225.6)">PB02_13_GCK2</text>
<text x="126.6" y="225.6" transform="rotate(-90 126.6 225.6)">PB02_14</text>
<text x="129.3" y="225.6" transform="rotate(-90 129.3 225.6)">PB04_01</text>
<text x="132.1" y="225.6" transform="rotate(-90 132.1 225.6)">PB04_04</text>
<text x="134.9" y="225.6" transform="rotate(-90 134.9 225.6)">VSSIO_1</text>
<text x="36.8" y="229.9" transform="rotate(-90 36.8 229.9)">1</text>
<text x="39.5" y="229.9" transform="rotate(-90 39.5 229.9)">2</text>
<text x="42.3" y="229.9" transform="rotate(-90 42.3 229.9)">3</text>
<text x="45.1" y="229.9" transform="rotate(-90 45.1 229.9)">4</text>
<text x="47.8" y="229.9" transform="rotate(-90 47.8 229.9)">5</text>
<text x="50.6" y="229.9" transform="rotate(-90 50.6 229.9)">6</text>
<text x="53.4" y="229.9" transform="rotate(-90 53.4 229.9)">7</text>
<text x="56.1" y="229.9" transform="rotate(-90 56.1 229.9)">8</text>
<text x="58.9" y="229.9" transform="rotate(-90 58.9 229.9)">9</text>
<text x="61.7" y="231.1" transform="rotate(-90 61.7 231.1)">10</text>
<text x="64.5" y="231.1" transform="rotate(-90 64.5 231.1)">11</text>
<text x="67.2" y="231.1" transform="rotate(-90 67.2 231.1)">12</text>
<text x="70" y="231.1" transform="rotate(-90 70 231.1)">13</text>
<text x="72.8" y="231.1" transform="rotate(-90 72.8 231.1)">14</text>
<text x="75.5" y="231.1" transform="rotate(-90 75.5 231.1)">15</text>
<text x="78.3" y="231.1" transform="rotate(-90 78.3 231.1)">16</text>
<text x="81.1" y="231.1" transform="rotate(-90 81.1 231.1)">17</text>
<text x="83.8" y="231.1" transform="rotate(-90 83.8 231.1)">18</text>
<text x="86.6" y="231.1" transform="rotate(-90 86.6 231.1)">19</text>
<text x="89.4" y="231.1" transform="rotate(-90 89.4 231.1)">20</text>
<text x="92.1" y="231.1" transform="rotate(-90 92.1 231.1)">21</text>
<text x="94.9" y="231.1" transform="rotate(-90 94.9 231.1)">22</text>
<text x="97.7" y="231.1" transform="rotate(-90 97.7 231.1)">23</text>
<text x="100.4" y="231.1" transform="rotate(-90 100.4 231.1)">24</text>
<text x="103.2" y="231.1" transform="rotate(-90 103.2 231.1)">25</text>
<text x="106" y="231.1" transform="rotate(-90 106 231.1)">26</text>
<text x="108.7" y="231.1" transform="rotate(-90 108.7 231.1)">27</text>
<text x="111.5" y="231.1" transform="rotate(-90 111.5 231.1)">28</text>
<text x="114.3" y="231.1" transform="rotate(-90 114.3 231.1)">29</text>
<text x="117" y="231.1" transform="rotate(-90 117 231.1)">30</text>
<text x="119.8" y="231.1" transform="rotate(-90 119.8 231.1)">31</text>
<text x="122.6" y="231.1" transform="rotate(-90 122.6 231.1)">32</text>
<text x="125.3" y="231.1" transform="rotate(-90 125.3 231.1)">33</text>
<text x="128.1" y="231.1" transform="rotate(-90 128.1 231.1)">34</text>
<text x="130.9" y="231.1" transform="rotate(-90 130.9 231.1)">35</text>
<text x="133.6" y="231.1" transform="rotate(-90 133.6 231.1)">36</text>
</g>
<g font-size="1.9">
<text x="97.5" y="12.9" transform="rotate(-180 97.5 12.9)">SEG[0..6]</text>
<text x="82.3" y="18.5" transform="rotate(-180 82.3 18.5)">AC_SEL[0..5]</text>
<text x="40.6" y="44.1" transform="rotate(-90 40.6 44.1)">EX_MREQ/11.4B</text>
<text x="43.4" y="44.1" transform="rotate(-90 43.4 44.1)">EX_IOREQ/11.4B</text>
<text x="46.2" y="44.1" transform="rotate(-90 46.2 44.1)">EX_RD/11.4B</text>
<text x="48.9" y="44.1" transform="rotate(-90 48.9 44.1)">EX_WR/11.4B</text>
<text x="51.7" y="44.1" transform="rotate(-90 51.7 44.1)">EX_RFSH/11.4B</text>
<text x="54.5" y="44.1" transform="rotate(-90 54.5 44.1)">EX_HALT/11.4B</text>
<text x="57.2" y="44.1" transform="rotate(-90 57.2 44.1)">EX_WAIT/11.4B</text>
<text x="60" y="44.1" transform="rotate(-90 60 44.1)">EX_BUSREQ/11.4B</text>
<text x="65.5" y="44.1" transform="rotate(-90 65.5 44.1)">EX_BUSAK/11.4B</text>
<text x="68.3" y="44.1" transform="rotate(-90 68.3 44.1)">EX_CLK/11.4B</text>
<text x="71.1" y="44.1" transform="rotate(-90 71.1 44.1)">EX_M1/11.4B</text>
<text x="118.1" y="44.1" transform="rotate(-90 118.1 44.1)">DEBUG0/4.1B</text>
<text x="120.9" y="44.1" transform="rotate(-90 120.9 44.1)">DEBUG1/4.1B</text>
<text x="123.7" y="44.1" transform="rotate(-90 123.7 44.1)">DEBUG2/4.2B</text>
<text x="126.4" y="44.1" transform="rotate(-90 126.4 44.1)">DEBUG3/4.2B</text>
<text x="129.2" y="44.1" transform="rotate(-90 129.2 44.1)">DEBUG4/4.3B</text>
<text x="132" y="44.1" transform="rotate(-90 132 44.1)">DEBUG5/4.3B</text>
<text x="36.5" y="58.6" transform="rotate(-90 36.5 58.6)">GND</text>
<text x="61.4" y="58.6" transform="rotate(-90 61.4 58.6)">GND</text>
<text x="72.4" y="55.8" transform="rotate(-90 72.4 55.8)">AC_SEL4</text>
<text x="75.2" y="55.8" transform="rotate(-90 75.2 55.8)">AC_SEL0</text>
<text x="78" y="55.8" transform="rotate(-90 78 55.8)">AC_SEL5</text>
<text x="80.8" y="55.8" transform="rotate(-90 80.8 55.8)">AC_SEL1</text>
<text x="83.5" y="55.8" transform="rotate(-90 83.5 55.8)">AC_SEL2</text>
<text x="86.3" y="58.6" transform="rotate(-90 86.3 58.6)">GND</text>
<text x="89.1" y="58.6" transform="rotate(-90 89.1 58.6)">GND</text>
<text x="91.8" y="55.8" transform="rotate(-90 91.8 55.8)">AC_SEL3</text>
<text x="94.6" y="56.5" transform="rotate(-90 94.6 56.5)">SEG0</text>
<text x="97.4" y="56.5" transform="rotate(-90 97.4 56.5)">SEG1</text>
<text x="100.1" y="56.5" transform="rotate(-90 100.1 56.5)">SEG2</text>
<text x="102.9" y="57.9" transform="rotate(-90 102.9 57.9)">+3V3</text>
<text x="105.7" y="56.5" transform="rotate(-90 105.7 56.5)">SEG3</text>
<text x="108.4" y="56.5" transform="rotate(-90 108.4 56.5)">SEG4</text>
<text x="111.2" y="56.5" transform="rotate(-90 111.2 56.5)">SEG5</text>
<text x="114" y="56.5" transform="rotate(-90 114 56.5)">SEG6</text>
<text x="133.3" y="57.9" transform="rotate(-90 133.3 57.9)">+3V3</text>
<text x="175.4" y="58" transform="rotate(-90 175.4 58)">Mario Blunk / Blunk electronic</text>
<text x="165.6" y="69.1" transform="rotate(-90 165.6 69.1)">Size:</text>
<text x="175.4" y="69.1" transform="rotate(-90 175.4 69.1)">Drawn:</text>
<text x="179.8" y="69.1" transform="rotate(-90 179.8 69.1)">Checked:</text>
<text x="184.1" y="69.1" transform="rotate(-90 184.1 69.1)">Approved:</text>
<text x="189.6" y="69.1" transform="rotate(-90 189.6 69.1)">Sheet:</text>
<text x="25.4" y="97.4" transform="rotate(-90 25.4 97.4)">+3V3</text>
<text x="141.6" y="97.4" transform="rotate(-90 141.6 97.4)">GND</text>
<text x="27.5" y="105.7" transform="rotate(-180 27.5 105.7)">EX_NMI/11.5B</text>
<text x="27.5" y="102.9" transform="rotate(-180 27.5 102.9)">EX_RESET/11.5B</text>
<text x="157.7" y="102.9" transform="rotate(-180 157.7 102.9)">DEBUG11/4.6B</text>
<text x="157.7" y="105.7" transform="rotate(-180 157.7 105.7)">SWITCH0/9.1C</text>
<text x="27.5" y="111.2" transform="rotate(-180 27.5 111.2)">EXT_IEI/11.5B</text>
<text x="27.5" y="108.4" transform="rotate(-180 27.5 108.4)">EX_INT/11.5B</text>
<text x="154.2" y="114" transform="rotate(-180 154.2 114)">TCK/10.2A</text>
<text x="157.7" y="111.2" transform="rotate(-180 157.7 111.2)">SWITCH2/9.1B</text>
<text x="157.7" y="108.5" transform="rotate(-180 157.7 108.5)">SWITCH1/9.1C</text>
<text x="23.6" y="118.1" transform="rotate(-180 23.6 118.1)">D_EX7</text>
<text x="24" y="115.4" transform="rotate(-180 24 115.4)">GND</text>
<text x="154.2" y="119.5" transform="rotate(-180 154.2 119.5)">TMS/10.2A</text>
<text x="157.7" y="116.8" transform="rotate(-180 157.7 116.8)">RSV_300/9.1B</text>
<text x="23.6" y="123.7" transform="rotate(-180 23.6 123.7)">D_EX5</text>
<text x="23.6" y="120.9" transform="rotate(-180 23.6 120.9)">D_EX6</text>
<text x="154.2" y="125.1" transform="rotate(-180 154.2 125.1)">TDI/10.5B</text>
<text x="157.7" y="122.3" transform="rotate(-180 157.7 122.3)">DEBUG10/4.6B</text>
<text x="23.6" y="132" transform="rotate(-180 23.6 132)">D_EX2</text>
<text x="23.6" y="129.2" transform="rotate(-180 23.6 129.2)">D_EX3</text>
<text x="23.6" y="126.4" transform="rotate(-180 23.6 126.4)">D_EX4</text>
<text x="150.6" y="129.2" transform="rotate(-180 150.6 129.2)">GND</text>
<text x="150.6" y="132" transform="rotate(-180 150.6 132)">DEBUG9</text>
<text x="23.6" y="134.7" transform="rotate(-180 23.6 134.7)">D_EX1</text>
<text x="24" y="137.5" transform="rotate(-180 24 137.5)">TDO</text>
<text x="150.6" y="137.5" transform="rotate(-180 150.6 137.5)">DEBUG7</text>
<text x="150.6" y="134.7" transform="rotate(-180 150.6 134.7)">DEBUG8</text>
<text x="23.6" y="143" transform="rotate(-180 23.6 143)">D_EX0</text>
<text x="24" y="140.3" transform="rotate(-180 24 140.3)">GND</text>
<text x="150.6" y="143" transform="rotate(-180 150.6 143)">PIO7</text>
<text x="150.6" y="140.3" transform="rotate(-180 150.6 140.3)">DEBUG6</text>
<text x="13.6" y="147.8" transform="rotate(-90 13.6 147.8)">D_EX[0..7]</text>
<text x="27.5" y="148.6" transform="rotate(-180 27.5 148.6)">A_EX14</text>
<text x="27.5" y="145.8" transform="rotate(-180 27.5 145.8)">A_EX15</text>
<text x="150.6" y="148.6" transform="rotate(-180 150.6 148.6)">+3V3</text>
<text x="150.6" y="145.8" transform="rotate(-180 150.6 145.8)">PIO6</text>
<text x="158.2" y="147.3" transform="rotate(-90 158.2 147.3)">PIO[0..7]</text>
<text x="162.7" y="145.1" transform="rotate(-90 162.7 145.1)">not saved!</text>
<text x="165.6" y="145.1" transform="rotate(-90 165.6 145.1)">Drawing Number:</text>
<text x="187.3" y="145.1" transform="rotate(-90 187.3 145.1)">- CPLD</text>
<text x="189.4" y="145.1" transform="rotate(-90 189.4 145.1)">- bypass capacitors</text>
<text x="25.4" y="151.4" transform="rotate(-180 25.4 151.4)">+3V3</text>
<text x="27.5" y="154.1" transform="rotate(-180 27.5 154.1)">A_EX13</text>
<text x="82.8" y="150.7" transform="rotate(-90 82.8 150.7)">IC201</text>
<text x="87" y="150.7" transform="rotate(-90 87 150.7)">XC95288XL-xTQ144x</text>
<text x="150.6" y="154.1" transform="rotate(-180 150.6 154.1)">PIO4</text>
<text x="150.6" y="151.4" transform="rotate(-180 150.6 151.4)">PIO5</text>
<text x="27.5" y="159.7" transform="rotate(-180 27.5 159.7)">A_EX11</text>
<text x="27.5" y="156.9" transform="rotate(-180 27.5 156.9)">A_EX12</text>
<text x="150.6" y="159.7" transform="rotate(-180 150.6 159.7)">PIO2</text>
<text x="150.6" y="156.9" transform="rotate(-180 150.6 156.9)">PIO3</text>
<text x="26.4" y="168" transform="rotate(-180 26.4 168)">A_EX8</text>
<text x="26.4" y="165.2" transform="rotate(-180 26.4 165.2)">A_EX9</text>
<text x="27.5" y="162.4" transform="rotate(-180 27.5 162.4)">A_EX10</text>
<text x="150.6" y="165.2" transform="rotate(-180 150.6 165.2)">PIO0</text>
<text x="150.6" y="162.4" transform="rotate(-180 150.6 162.4)">PIO1</text>
<text x="162.7" y="162.5" transform="rotate(-90 162.7 162.5)">last update:</text>
<text x="167.2" y="166.6" transform="rotate(-180 167.2 166.6)">CPU_NMI/11.2B</text>
<text x="175.4" y="162.5" transform="rotate(-90 175.4 162.5)">Project:</text>
<text x="189.6" y="162.5" transform="rotate(-90 189.6 162.5)">Description:</text>
<text x="195" y="162.5" transform="rotate(-90 195 162.5)">Filename:</text>
<text x="26.4" y="173.5" transform="rotate(-180 26.4 173.5)">A_EX6</text>
<text x="26.4" y="170.7" transform="rotate(-180 26.4 170.7)">A_EX7</text>
<text x="147.9" y="170.7" transform="rotate(-180 147.9 170.7)">GND</text>
<text x="162.5" y="172.1" transform="rotate(-180 162.5 172.1)">IEI/11.2B</text>
<text x="26.4" y="179" transform="rotate(-180 26.4 179)">A_EX4</text>
<text x="26.4" y="176.3" transform="rotate(-180 26.4 176.3)">A_EX5</text>
<text x="167.2" y="177.7" transform="rotate(-180 167.2 177.7)">CPU_INT/11.2B</text>
<text x="170.7" y="174.9" transform="rotate(-180 170.7 174.9)">CPU_BUSACK/11.1B</text>
<text x="26.4" y="184.6" transform="rotate(-180 26.4 184.6)">A_EX2</text>
<text x="26.4" y="181.8" transform="rotate(-180 26.4 181.8)">A_EX3</text>
<text x="147.9" y="184.6" transform="rotate(-180 147.9 184.6)">+3V3</text>
<text x="168.3" y="186" transform="rotate(-180 168.3 186)">CPU_WAIT/11.1B</text>
<text x="170.7" y="180.4" transform="rotate(-180 170.7 180.4)">CPU_BUSREQ/11.1B</text>
<text x="25.4" y="190.1" transform="rotate(-180 25.4 190.1)">+3V3</text>
<text x="26.4" y="187.3" transform="rotate(-180 26.4 187.3)">A_EX1</text>
<text x="168.3" y="191.5" transform="rotate(-180 168.3 191.5)">CPU_RFSH/11.1B</text>
<text x="168.3" y="188.7" transform="rotate(-180 168.3 188.7)">CPU_HALT/11.1B</text>
<text x="26.4" y="192.9" transform="rotate(-180 26.4 192.9)">A_EX0</text>
<text x="167.2" y="194.3" transform="rotate(-180 167.2 194.3)">CPU_CLK/11.1B</text>
<text x="16.4" y="200.8" transform="rotate(-90 16.4 200.8)">A_EX[0..15]</text>
<text x="147.9" y="198.4" transform="rotate(-180 147.9 198.4)">+3V3</text>
<text x="25.4" y="206" transform="rotate(-90 25.4 206)">GND</text>
<text x="24" y="227.6" transform="rotate(-90 24 227.6)">CPU_RESET/11.1D</text>
<text x="36.5" y="237.9" transform="rotate(-90 36.5 237.9)">+3V3</text>
<text x="39.2" y="239.2" transform="rotate(-90 39.2 239.2)">A15</text>
<text x="42" y="239.2" transform="rotate(-90 42 239.2)">A14</text>
<text x="44.8" y="239.2" transform="rotate(-90 44.8 239.2)">A13</text>
<text x="47.5" y="239.2" transform="rotate(-90 47.5 239.2)">A12</text>
<text x="50.3" y="239.2" transform="rotate(-90 50.3 239.2)">A11</text>
<text x="53.1" y="239.2" transform="rotate(-90 53.1 239.2)">A10</text>
<text x="55.8" y="237.9" transform="rotate(-90 55.8 237.9)">+3V3</text>
<text x="58.6" y="239.2" transform="rotate(-90 58.6 239.2)">A9</text>
<text x="61.4" y="239.2" transform="rotate(-90 61.4 239.2)">A8</text>
<text x="64.1" y="239.2" transform="rotate(-90 64.1 239.2)">A7</text>
<text x="66.9" y="239.2" transform="rotate(-90 66.9 239.2)">A6</text>
<text x="69.7" y="239.2" transform="rotate(-90 69.7 239.2)">A5</text>
<text x="72.4" y="239.2" transform="rotate(-90 72.4 239.2)">A4</text>
<text x="75.2" y="239.2" transform="rotate(-90 75.2 239.2)">A3</text>
<text x="78" y="239.2" transform="rotate(-90 78 239.2)">A2</text>
<text x="80.8" y="239.2" transform="rotate(-90 80.8 239.2)">A1</text>
<text x="83.5" y="238.6" transform="rotate(-90 83.5 238.6)">GND</text>
<text x="86.3" y="239.2" transform="rotate(-90 86.3 239.2)">A0</text>
<text x="114" y="238.6" transform="rotate(-90 114 238.6)">GND</text>
<text x="133.3" y="238.6" transform="rotate(-90 133.3 238.6)">GND</text>
<text x="41.3" y="243.4" transform="rotate(-180 41.3 243.4)">A[0..15]</text>
<text x="89.1" y="244.8" transform="rotate(-90 89.1 244.8)">D7</text>
<text x="91.8" y="244.8" transform="rotate(-90 91.8 244.8)">D6</text>
<text x="94.6" y="244.8" transform="rotate(-90 94.6 244.8)">D5</text>
<text x="97.4" y="244.8" transform="rotate(-90 97.4 244.8)">D4</text>
<text x="100.1" y="244.8" transform="rotate(-90 100.1 244.8)">D3</text>
<text x="102.9" y="244.8" transform="rotate(-90 102.9 244.8)">D2</text>
<text x="105.7" y="244.8" transform="rotate(-90 105.7 244.8)">D1</text>
<text x="108.4" y="244.8" transform="rotate(-90 108.4 244.8)">D0</text>
<text x="84.2" y="248.9" transform="rotate(-180 84.2 248.9)">D[0..7]</text>
<text x="112.6" y="254.6" transform="rotate(-90 112.6 254.6)">CPU_M1/11.1B</text>
<text x="118.1" y="255.8" transform="rotate(-90 118.1 255.8)">CLK_OSC/12.3A</text>
<text x="120.9" y="256.9" transform="rotate(-90 120.9 256.9)">CPU_MREQ/11.1B</text>
<text x="126.4" y="254.6" transform="rotate(-90 126.4 254.6)">CPU_RD/11.1B</text>
<text x="129.2" y="254.6" transform="rotate(-90 129.2 254.6)">CPU_WR/11.1B</text>
<text x="132" y="258.1" transform="rotate(-90 132 258.1)">CPU_IOREQ/11.1B</text>
<text x="135" y="261" transform="rotate(-180 135 261)">TP201</text>
<text x="123.6" y="280.7" transform="rotate(-90 123.6 280.7)">RSV_GCK2/9.1B</text>
</g>
</svg>
